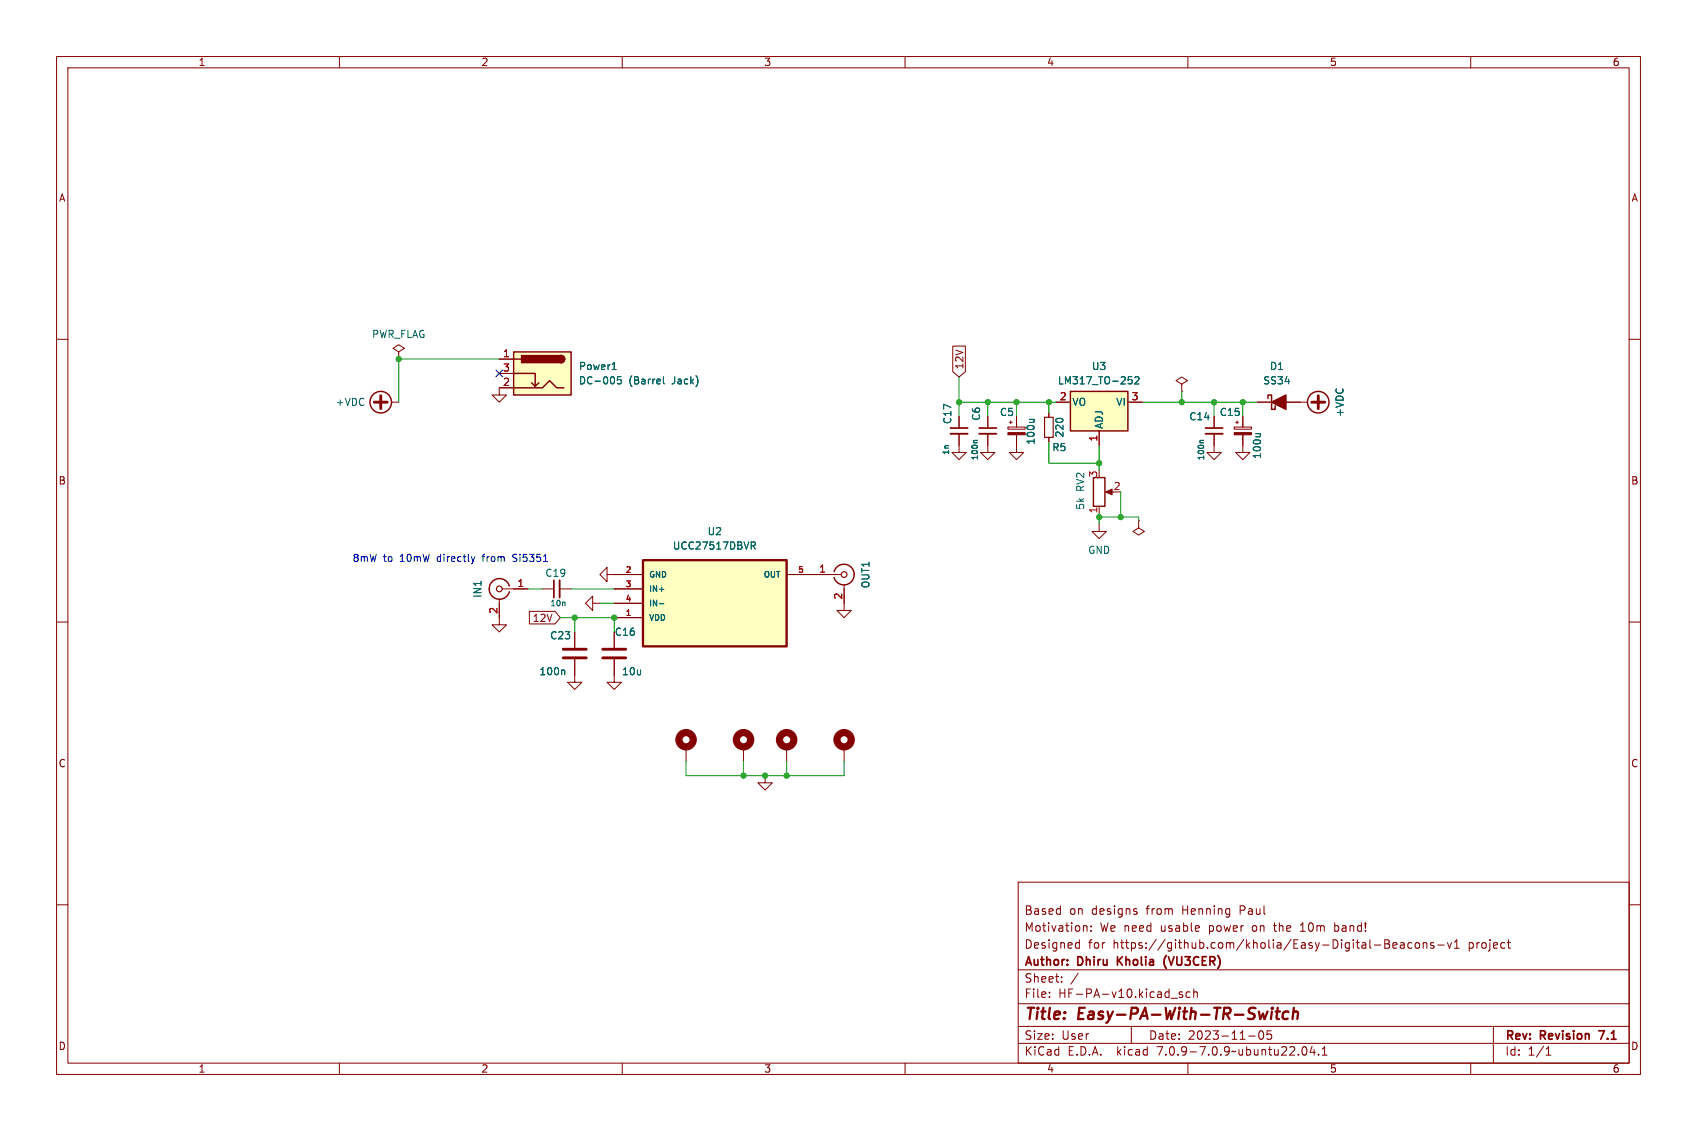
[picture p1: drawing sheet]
<svg xmlns="http://www.w3.org/2000/svg" width="300mm" height="200mm" viewBox="0 0 300 200" stroke-linecap="round" stroke-linejoin="round" font-family="sans-serif">
<g fill="none" stroke="#840000" stroke-width=".18">
<path d="M10 10h280v180h-280zM12 12h276v176h-276zM60 10v2M110 10v2M160 10v2M210 10v2M260 10v2M10 60h2M288 60h2M69.2 71.1h1.3M70.5 62.2l1-.6-1-.6-1 .6 1 .6v1.3M70.5 63.5h.1"/>
<path d="M88.3 63.5h2.5M88.3 66h2.5M90.8 68.6h-2.5v1.2h1.2l-1.2 1.3-1.3-1.3h1.3M168.4 61.2h2.3v4.5l-1.2 1-1.1-1zM169.5 76.7v3.3h1.3l-1.3 1.3-1.2-1.3h1.2M169.5 73.7v2M174.6 76.7v3.3h1.3l-1.3 1.3-1.2-1.3h1.2M174.6 73.7v2M178.2 75.5h3v.4h-3zM178.4 74.7h.5M178.7 74.4v.5M179.7 76.9v3.1h1.3l-1.3 1.3-1.3-1.3h1.3"/>
<path d="M179.7 73.7v1.8M185.4 73v.8M185.4 77.3v.8M186.7 71.1h2.5M194.3 76.2v2.5M199.4 71.1h2.5M208.9 67.9l1-.6-1-.6-1 .6 1 .6v1.3M208.9 69.2h.1M214.6 76.7v3.3h1.3l-1.3 1.3-1.2-1.3h1.2M214.6 73.7v2M218.2 75.5h3v.4h-3zM218.4 74.7h.5"/>
<path d="M218.7 74.4v.5M219.7 76.9v3.1h1.3l-1.3 1.3-1.3-1.3h1.3M219.7 73.7v1.8M222.2 71.1h8.9M194.3 92.7v1.3h1.3l-1.3 1.2-1.3-1.2h1.3M194.3 89.5v1.3M195.8 87h1M201.3 92.1v1.2l1 .7-1 .6-1-.6 1-.7M201.3 92.1h.1M10 110h2M88.3 105.9v4.6h1.2l-1.2 1.3-1.3-1.3h1.3M88.8 104.1h4.5"/>
<path d="M93.6 108.1h4.5l1 1.1-1 1.1h-4.5zM95.9 104.1h2M98.9 104.1h2.1M101.6 116.6v4h1.3l-1.3 1.3-1.3-1.3h1.3M101.6 111.8v2.8M104.8 106.7v-1.3l-1.3 1.3 1.3 1.2v-1.2h1.2M107.3 101.6v-1.3l-1.3 1.3 1.3 1.3v-1.3h6.4M108.6 116.6v4h1.3l-1.3 1.3-1.3-1.3h1.3M108.6 104.1h5.1M108.6 109.2h5.1M108.6 106.7h5.1M108.6 111.8v2.8"/>
<path d="M139.1 101.6h9.6M149.2 103.4v4.5h1.3l-1.3 1.3-1.2-1.3h1.2M288 110h2M121.3 132.1v2.5M131.4 132.1v2.5M135.3 137.2v1.2h1.2l-1.2 1.3-1.3-1.3h1.3M139.1 132.1v2.5M149.2 132.1v2.5M10 160h2M180 156h108v32h-108zM288 160h2M180 177.5h108"/>
<path d="M180 171.5h108M185.5 176.2v.2M185.5 175.5v.1M187.7 173.5v.2M187.7 172.8v.1M190.4 166.7l.4 .1M190.6 172.1l-1.3 1.9M190.8 166.2v1.5M190.8 167.6l-.4 .1M191.6 163.8h.5l.1 .9M192.9 164.5v.2M192.9 163.8v.1"/>
<path d="M200.8 161.2l.2 .2-.2 .3M200.8 160.7l.2 .1M207 176.5h1.2M209 175.5l-.3-.1-.2 .2v.2l.5 .2v.3h-.5M210.4 175.5l-.4-.1-.3 .3v.4l.1 .2h.6M211 175.5l.2-.1 .4 .1 .1 .9M211 174.9v1.5M229.9 164.7h.8M230.2 163.4l-.3 .2M236 164.6l.4 .1M236 163.2v1.5M236.4 163.7l-.4 .1"/>
<path d="M243 167.1h1.1M244.8 166.2h.5l.2 .1 .1 .3-.3 .3a.4 .4 0 0 1 .4 .4 .4 .4 0 0 1-.3 .4h-.6zM244.8 166.9h.5M246.2 167.2l.8-.2-.1-.2-.4-.1-.3 .2 .1 .7h.6M247.6 166.8h.6v.9M248.2 167l-.5 .1a.29 .29 0 0 0-.2 .3 .29 .29 0 0 0 .2 .3l.5-.1M249.6 166.8l-.4-.1-.3 .3v.4l.1 .2h.6M250.3 166.8l.4-.1 .3 .3v.4l-.3 .3-.4-.1-.1-.2v-.4zM251.6 166.8l.2-.1 .4 .1v.9M251.6 166.7v1M253.5 166.8l-.4-.1-.2 .2 .1 .2 .5 .2v.3h-.6M254.2 167.1h1.1"/>
<path d="M255.9 166.7l.3 1 .4-1M257.1 167.7h.9M257.1 166.6l.4-.4v1.5M266.5 166.7h.5M266.7 167.5l.3 .2M60 188v2M110 188v2M160 188v2M180 184.5h108M180 181.5h108M200 181.5v3M210 188v2"/>
<path d="M220.7 183.2h1.2M222.7 182.4a.81 .81 0 0 0 .3 1.4l.2-.2 .2-.4-.2-.8M224.7 182.3h-.7v.7l.2-.1h.5l.1 .2-.1 .5-.2 .2-.5-.2M230.3 185.2l.2-.1a.81 .81 0 0 1 .6 .6 .81 .81 0 0 1-.3 .8l-.1 .1a.81 .81 0 0 1-.4-1.4zM232 185l-.4 1.1h.9M232.3 185.6v1M233.1 186.4v.2M233.7 186.6h.9M233.7 185.5l.5-.4v1.5M260 188v2M264 181.5v6.5M273.3 186.6h.9"/>
<path d="M273.3 185.5l.4-.4v1.5"/>
</g>
<path d="M168 75.7h3.1M173.1 75.7h3M213.1 75.7h3.1M97.9 102.6v3.1M197.6 169.2v1.5M198.4 169.2l-.8 .8M206.1 169a1.74 1.74 0 0 0 .1 2.2M282.6 182.3h1" fill="none" stroke="#840000" stroke-width=".3"/>
<path d="M224.8 178.9l-.1 1.3M224.9 178.2v.2M224.9 178.2l-.1 .1 .1 .1M224.9 178.2l.1 .1-.1 .1M225.5 178.9h.8M225.9 178.2l-.2 1.7v.2l.4 .1M227.8 179a.66 .66 0 0 0-1 .3l-.1 .5 .2 .3 .2 .1 .5-.1M228.6 179.1a.49 .49 0 0 1 .9 .1l-.2 1M228.7 178.2l-.2 2" fill="none" stroke="#840000" stroke-width=".4"/>
<path d="M168 76.7h3.1M173.1 76.7h3M213.1 76.7h3.1M98.9 102.6v3.1" fill="none" stroke="#840000" stroke-width=".33"/>
<g fill="#ffffc2" stroke="#ffffc2" stroke-width=".18">
<path d="M90.8 62.2h10.2v7.6h-10.2z"/>
<path d="M189.2 69.2h10.2v7h-10.2z"/>
<path d="M113.7 99.1h25.4v15.2h-25.4z"/>
</g>
<g fill="none" stroke="#840000" stroke-width=".25">
<path d="M90.8 62.2h10.2v7.6h-10.2zM90.8 66h3.8v2.3l.6-.6M90.8 68.6h5.1l1.3-1.3 1.2 1.3h1.3M90.8 63.5h1.3M94 67.7l.6 .6M99.2 62.9a.64 .64 0 0 1 .6 .6 .64 .64 0 0 1-.6 .6M189.2 69.2h10.2v7h-10.2zM224.2 70.5v-.7h.6v2.6h.6v-.6M193.3 84.5h2v5h-2zM90 103.6a1.81 1.81 0 0 0-2.8-.9 1.81 1.81 0 0 0 0 2.9 1.81 1.81 0 0 0 2.8-1M147.4 101.1a1.81 1.81 0 0 1 2.8-1 1.81 1.81 0 0 1 0 3 1.81 1.81 0 0 1-2.8-1"/>
<circle cx="67.3" cy="71.1" r="1.9"/>
<circle cx="233" cy="71.1" r="1.9"/>
</g>
<g fill="#840000" stroke="#840000" stroke-width=".25">
<path d="M99.2 62.9a.64 .64 0 0 1 .6 .6 .64 .64 0 0 1-.6 .6z"/>
<path d="M92.2 62.9h7v1.2h-7z"/>
<path d="M224.8 71.1l2.5-1.3v2.6z"/>
</g>
<g fill="none" stroke="#006464" stroke-width=".18">
<path d="M108.2 65.3h.7M108.5 64.3l.1-.2v1.2M109.8 66.6h-.6l-.1 .6 .2-.1 .4 .1 .1 .1v.5l-.2 .1-.5-.1M117.3 66.6v1.1l.2 .2M172.8 77.9h-.5l-.2 .3M182 74.2h.8M182.7 74.2l.1 .1M199.5 66.6h.6M199.6 67.1h.3l.2 .2-.1 .5-.4 .1M200.6 66.7l.5-.1 .3 .4-.8 .9h.8M212.8 77.9h-.5l-.2 .3M222 76.7h.8"/>
<path d="M222.7 76.7l.1 .2M132.8 95.8h.5l.2 .3-.1 .3-.6 .1M133.1 96.5l.4 .6M99.7 118.5l.1 .2v.6M116.6 106.8h.7"/>
</g>
<g fill="#840000" stroke="#840000" stroke-width=".18">
<path d="M195.5 87l1.1-.5v1z"/>
<path d="M218.2 76.5h3v.4h-3z"/>
<path d="M178.2 76.5h3v.4h-3z"/>
</g>
<path d="M66.2 71.1h2.3M67.3 70v2.3M231.9 71.1h2.3M233 70v2.3M99.6 116.3h4M99.6 114.8h4M106.6 116.3h4M106.6 114.8h4" fill="none" stroke="#840000" stroke-width=".51"/>
<g fill="none" stroke="#840000" stroke-width=".2">
<path d="M184.7 73.8h1.5v3.5h-1.5z"/>
<circle cx="88.3" cy="104.1" r=".51"/>
<circle cx="149.2" cy="101.6" r=".51"/>
</g>
<g fill="none" stroke="#840000" stroke-width="1.3">
<circle cx="121.3" cy="130.8" r="1.27"/>
<circle cx="131.4" cy="130.8" r="1.27"/>
<circle cx="139.1" cy="130.8" r="1.27"/>
<circle cx="149.2" cy="130.8" r="1.27"/>
</g>
<path d="M113.7 99.1h25.4v15.2h-25.4z" fill="none" stroke="#840000" stroke-width=".41"/>
<path d="M83.9 98.4l-.3 .9M90.6 99.2l.2 .1M90.9 98l-.3 .3 .3 .3" fill="none" stroke="#0000c2" stroke-width=".18"/>
<g fill="none" stroke="#009600" stroke-width=".18">
<path d="M88.3 63.5h-17.8v7.6M169.5 71.1h17.2M169.5 66.7v7M174.6 71.1v2.6M179.7 71.1v2.6M185.4 71.1v1.9M185.4 78.1v3.8h8.9M194.3 78.7v4.5M201.9 71.1h20.3M208.9 69.2v1.9M214.6 71.1v2.6M219.7 71.1v2.6"/>
<path d="M194.3 90.8v1.9M194.3 91.4h7v.7M198.1 87v4.4M93.3 104.1h2.6M99.1 109.2h9.5v2.6M101 104.1h7.6M101.6 109.2v2.6M106 106.7h2.6M121.3 134.6v2.6h27.9v-2.6M131.4 134.6v2.6M139.1 134.6v2.6"/>
</g>
<path d="M87.7 65.4l1.2 1.2M88.9 65.4l-1.2 1.2" fill="none" stroke="#000084" stroke-width=".18"/>
<g fill="#009600" stroke="#009600" stroke-width=".18">
<circle cx="70.5" cy="63.5" r=".46"/>
<circle cx="101.6" cy="109.2" r=".46"/>
<circle cx="108.6" cy="109.2" r=".46"/>
<circle cx="194.3" cy="81.9" r=".46"/>
<circle cx="194.3" cy="91.4" r=".46"/>
<circle cx="214.6" cy="71.1" r=".46"/>
<circle cx="185.4" cy="71.1" r=".46"/>
<circle cx="179.7" cy="71.1" r=".46"/>
<circle cx="208.9" cy="71.1" r=".46"/>
<circle cx="198.1" cy="91.4" r=".46"/>
<circle cx="219.7" cy="71.1" r=".46"/>
<circle cx="174.6" cy="71.1" r=".46"/>
<circle cx="131.4" cy="137.2" r=".46"/>
<circle cx="135.3" cy="137.2" r=".46"/>
<circle cx="139.1" cy="137.2" r=".46"/>
<circle cx="169.5" cy="71.1" r=".46"/>
</g>
<g font-size="2.8" fill="#840000">
<text x="181" y="180.9">Title:</text>
<text x="190.7" y="180.9">Easy-PA-With-TR-Switch</text>
</g>
<g font-size="2.1" fill="#840000">
<text x="181" y="162">Based</text>
<text x="189" y="162">on</text>
<text x="193" y="162">designs</text>
<text x="202.8" y="162">from</text>
<text x="209.3" y="162">Henning</text>
<text x="219.6" y="162">Paul</text>
<text x="181" y="168">Designed</text>
<text x="181" y="165">Motivation:</text>
<text x="192.4" y="168">for</text>
<text x="194.4" y="165">We need</text>
<text x="196.8" y="168">https://github.com/kholia/Easy-Digital-Beacons-v1</text>
<text x="205.3" y="165">usable</text>
<text x="214" y="165">power</text>
<text x="221.8" y="165">on</text>
<text x="225.8" y="165">the</text>
<text x="230.6" y="165">10m</text>
<text x="236.8" y="165">band!</text>
<text x="259.8" y="168">project</text>
<text x="181" y="174">Sheet:</text>
<text x="181" y="171.2">Author:</text>
<text x="190.6" y="171.2">Dhiru</text>
<text x="198.2" y="171.2">Kholia</text>
<text x="207" y="171.2">(VU3CER)</text>
<text x="181" y="176.7">File:</text>
<text x="187.1" y="176.7">HF-PA-v10.kicad_sch</text>
<text x="181" y="184.1">Size:</text>
<text x="187.7" y="184.1">User</text>
<text x="203" y="184.1">Date:</text>
<text x="210" y="184.1">2023-11-05</text>
<text x="266" y="184.3">Rev:</text>
<text x="272.4" y="184.3">Revision</text>
<text x="283.4" y="184.3">7.1</text>
<text x="181" y="186.9">KiCad</text>
<text x="188.7" y="186.9">E.D.A.</text>
<text x="197.6" y="186.9">kicad</text>
<text x="204.8" y="186.9">7.0.9-7.0.9~ubuntu22.04.1</text>
<text x="266" y="186.9">Id:</text>
<text x="270.1" y="186.9">1/1</text>
</g>
<g font-size="1.8" fill="#840000">
<text x="35" y="11.9">1</text>
<text x="85" y="11.9">2</text>
<text x="135" y="11.9">3</text>
<text x="185" y="11.9">4</text>
<text x="235" y="11.9">5</text>
<text x="285" y="11.9">6</text>
<text x="10.3" y="35.9">A</text>
<text x="288.3" y="35.9">A</text>
<text x="170.5" y="65.4" transform="rotate(-90 170.5 65.4)">12V</text>
<text x="10.3" y="85.9">B</text>
<text x="288.3" y="85.9">B</text>
<text x="94.1" y="110.2">12V</text>
<text x="10.3" y="135.9">C</text>
<text x="288.3" y="135.9">C</text>
<text x="10.3" y="185.9">D</text>
<text x="288.3" y="185.9">D</text>
<text x="35" y="189.9">1</text>
<text x="85" y="189.9">2</text>
<text x="135" y="189.9">3</text>
<text x="185" y="189.9">4</text>
<text x="235" y="189.9">5</text>
<text x="285" y="189.9">6</text>
</g>
<g font-size="1.8" fill="#006464">
<text x="65.7" y="60">PWR_FLAG</text>
<text x="102.2" y="65.6">Power1</text>
<text x="192.9" y="65.6">U3</text>
<text x="224.4" y="65.6">D1</text>
<text x="59.3" y="72">+VDC</text>
<text x="102.2" y="68.2">DC-005</text>
<text x="111.2" y="68.2">(Barrel</text>
<text x="118.9" y="68.2">Jack)</text>
<text x="186.9" y="68.2">LM317_TO-252</text>
<text x="189.5" y="72">VO</text>
<text x="197.2" y="72">VI</text>
<text x="223.2" y="68.2">SS34</text>
<text x="168.4" y="75.1" transform="rotate(-90 168.4 75.1)">C17</text>
<text x="173.5" y="74.5" transform="rotate(-90 173.5 74.5)">C6</text>
<text x="176.7" y="73.8">C5</text>
<text x="188.2" y="77.5" transform="rotate(-90 188.2 77.5)">220</text>
<text x="195.2" y="75.9" transform="rotate(-90 195.2 75.9)">ADJ</text>
<text x="210.1" y="74.5">C14</text>
<text x="215.5" y="73.8">C15</text>
<text x="237.7" y="73.8" transform="rotate(-90 237.7 73.8)">+VDC</text>
<text x="183.1" y="78.7" transform="rotate(-90 183.1 78.7)">100u</text>
<text x="185.9" y="80">R5</text>
<text x="223.1" y="81.3" transform="rotate(-90 223.1 81.3)">100u</text>
<text x="191.9" y="87.1" transform="rotate(-90 191.9 87.1)">RV2</text>
<text x="125" y="94.8">U2</text>
<text x="191.9" y="90.2" transform="rotate(-90 191.9 90.2)">5k</text>
<text x="118.9" y="97.4">UCC27517DBVR</text>
<text x="192.3" y="98.1">GND</text>
<text x="85.3" y="105.8" transform="rotate(-90 85.3 105.8)">IN1</text>
<text x="96.3" y="102.2">C19</text>
<text x="153.9" y="104.1" transform="rotate(-90 153.9 104.1)">OUT1</text>
<text x="97.2" y="113.3">C23</text>
<text x="108.6" y="112.6">C16</text>
<text x="95.3" y="119.6">100n</text>
<text x="109.9" y="119.6">10u</text>
</g>
<g font-size="1.8" fill="#a90000">
<text x="88.8" y="63.2">1</text>
<text x="88.8" y="65.8">3</text>
<text x="88.8" y="68.3">2</text>
<text x="187.3" y="70.9">2</text>
<text x="200" y="70.9">3</text>
<text x="194.1" y="78.2" transform="rotate(-90 194.1 78.2)">1</text>
<text x="194.1" y="84.5" transform="rotate(-90 194.1 84.5)">3</text>
<text x="196.8" y="86.7">2</text>
<text x="194.1" y="90.9" transform="rotate(-90 194.1 90.9)">1</text>
<text x="144.7" y="101.3">1</text>
<text x="91.4" y="103.9">1</text>
<text x="149" y="106.1" transform="rotate(-90 149 106.1)">2</text>
<text x="88" y="108.7" transform="rotate(-90 88 108.7)">2</text>
</g>
<g font-size="1.8" fill="#0000c2">
<text x="62.2" y="99.4">8mW</text>
<text x="67.8" y="99.4">to</text>
<text x="70.8" y="99.4">10mW</text>
<text x="77.5" y="99.4">directly</text>
<text x="85.8" y="99.4">from</text>
<text x="91.3" y="99.4">Si5351</text>
</g>
<g font-size="1.4" fill="#006464">
<text x="168" y="80.6" transform="rotate(-90 168 80.6)">1n</text>
<text x="173.1" y="81.5" transform="rotate(-90 173.1 81.5)">100n</text>
<text x="213.1" y="81.5" transform="rotate(-90 213.1 81.5)">100n</text>
<text x="97.2" y="107.4">10n</text>
<text x="114.7" y="102.3">GND</text>
<text x="114.7" y="104.9">IN+</text>
<text x="114.7" y="107.4">IN-</text>
<text x="134.9" y="102.3">OUT</text>
<text x="114.7" y="110">VDD</text>
</g>
<g font-size="1.4" fill="#a90000">
<text x="110.5" y="101.3">2</text>
<text x="141" y="101.3">5</text>
<text x="110.5" y="103.9">3</text>
<text x="110.5" y="106.4">4</text>
<text x="110.5" y="109">1</text>
</g>
</svg>
